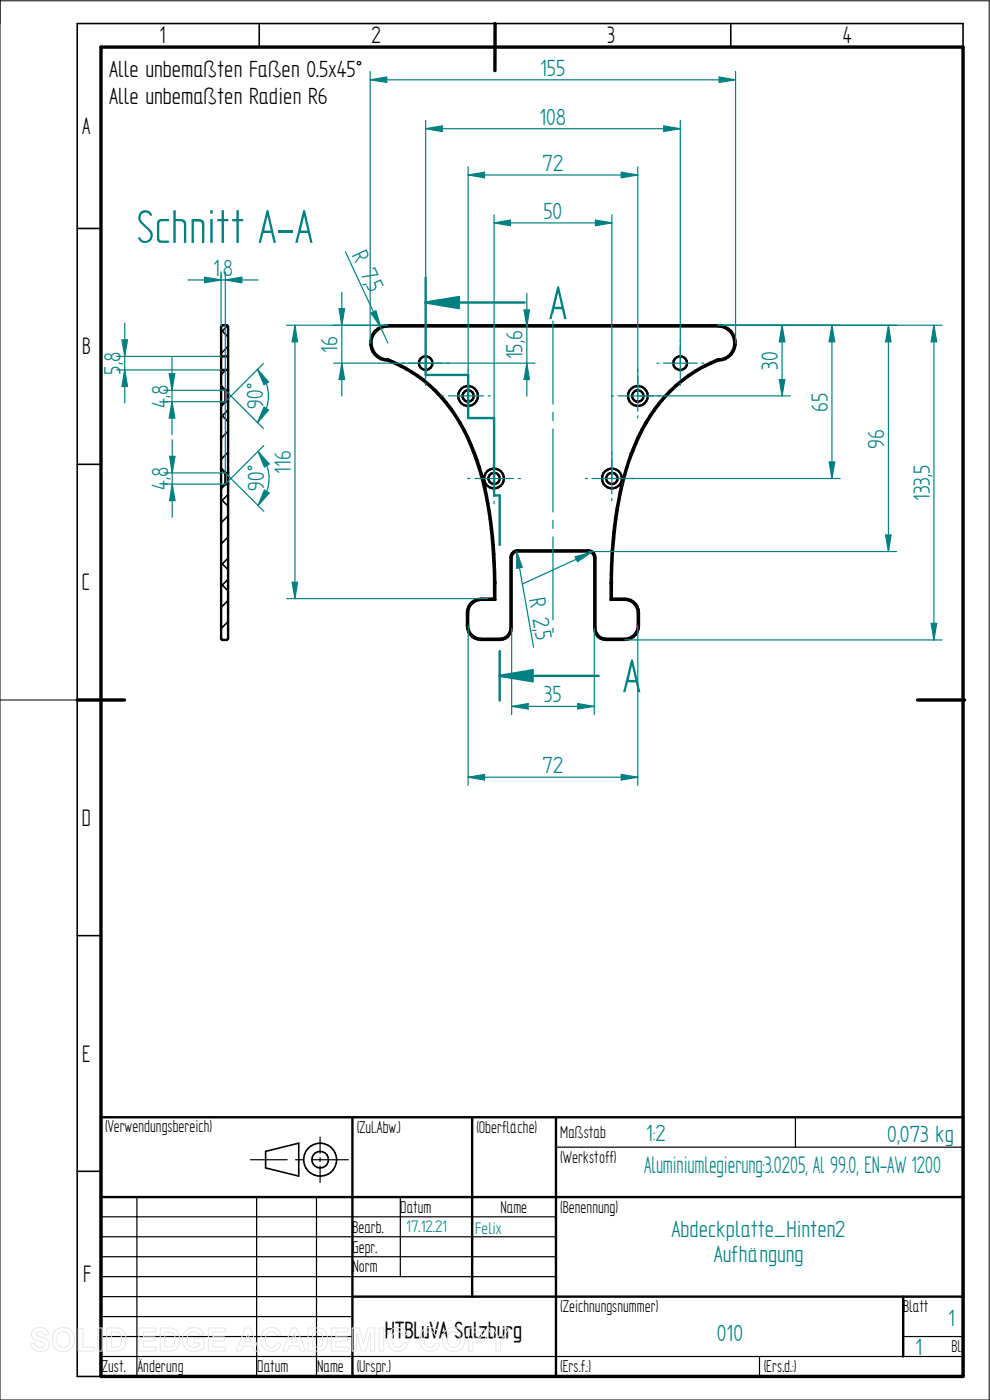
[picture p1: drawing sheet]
<svg xmlns="http://www.w3.org/2000/svg" width="210mm" height="297mm" viewBox="0 0 210 297" stroke-linecap="round" stroke-linejoin="round" font-family="sans-serif">
<path d="M0 0v297h209.8v-296.8h-209.8M0 148.5h16.4" fill="none" stroke="#000" stroke-width=".21"/>
<g fill="none" stroke="#000" stroke-width=".34">
<path d="M55 5v5M105 5v5M155 5v5M204.3 10v-5h-187.9v287h5M16.4 48.5h5M16.4 98.5h5M16.4 148.5h5M16.4 198.5h5M16.4 248.5h5M56.3 244.3l7.1-1.8v7l-7.1-1.7z"/>
<circle cx="67.9" cy="246" r="3.5"/>
<circle cx="67.9" cy="246" r="1.76"/>
</g>
<path d="M21.4 10h182.9v282h-182.9zM105 5v10M16.4 148.5h10M194.6 148.5h10" fill="none" stroke="#000" stroke-width=".72"/>
<g fill="none" stroke="#000" stroke-width=".51">
<path d="M82.3 76.5a31.9 31.9 0 0 1 18 19.2 75.4 75.4 0 0 1 4.5 25.5v2.3M82.3 76.5a3.7 3.7 0 0 1-3.8-3.8 3.7 3.7 0 0 1 3.8-3.7h70a3.7 3.7 0 0 1 3.8 3.7 3.7 3.7 0 0 1-3.8 3.8M82.3 76.2a31.7 31.7 0 0 1 17.7 18.2 70.4 70.4 0 0 1 4.9 23.2l.2 5.9M82.3 76.2a3.5 3.5 0 0 1-3.5-3.4 3.5 3.5 0 0 1 3.5-3.5h70a3.5 3.5 0 0 1 3.5 3.5 3.5 3.5 0 0 1-3.5 3.4M82.3 76.2v.3M152.3 76.2a31.7 31.7 0 0 0-17.8 18.3 69.7 69.7 0 0 0-4.7 22.3l-.3 6.9M152.3 76.2v.3M152.3 76.5a31.9 31.9 0 0 0-18 19.2 77.2 77.2 0 0 0-4.5 27.8M104.8 123.5v3.5M104.8 127h-2.7a3 3 0 0 0-3 3v2.8a2.98 2.98 0 0 0 3 3h3.9a2.46 2.46 0 0 0 2.5-2.5v-15a1.3 1.3 0 0 1 1.3-1.3h15a1.3 1.3 0 0 1 1.3 1.3v15a2.46 2.46 0 0 0 2.5 2.5h3.9a2.98 2.98 0 0 0 3.1-3v-2.8a2.98 2.98 0 0 0-3.1-3h-2.7M104.8 127l.3 .3M104.8 123.5h.3"/>
<path d="M105.1 123.5v3.8M105.1 127.3h-3a2.75 2.75 0 0 0-2.8 2.7v2.8a2.75 2.75 0 0 0 2.8 2.7h3.9a2.17 2.17 0 0 0 2.3-2.2v-15a1.55 1.55 0 0 1 1.5-1.5h15a1.55 1.55 0 0 1 1.5 1.5v15a2.17 2.17 0 0 0 2.3 2.2h3.9a2.75 2.75 0 0 0 2.8-2.7v-2.8a2.75 2.75 0 0 0-2.8-2.7h-3M129.5 123.7v3.6M129.8 123.5v3.5M129.8 127l-.3 .3M129.8 123.5l-.3 .2M21.4 237h182.9v55h-182.9zM74.8 237v55M100.2 237v38.1M117.9 237v55M21.4 254h182.9M74.8 275.1h129.5"/>
<path d="M191.6 275.1v12.7"/>
<circle cx="90.3" cy="77.1" r="1.45"/>
<circle cx="144.3" cy="77" r="1.44"/>
<circle cx="99.3" cy="84" r="2.1"/>
<circle cx="99.3" cy="84" r="1.2"/>
<circle cx="135.3" cy="84" r="1.2"/>
<circle cx="135.3" cy="84" r="2.11"/>
<circle cx="104.8" cy="101.5" r="2.1"/>
<circle cx="104.8" cy="101.5" r="1.2"/>
<circle cx="129.8" cy="101.5" r="2.1"/>
<circle cx="129.8" cy="101.5" r="1.21"/>
</g>
<g fill="none" stroke="#000" stroke-width=".25">
<path d="M82.3 76.5h.1M82.3 76.3l.3 .1M82.9 76.5l.5 .2M83.8 76.9l.2 .1M152.3 76.2v.1M152.3 76.5h.1M104.8 123.5h.1M105 123.7h.1M105 123.1v.1M105 123.3v.2M105.1 123.7h.1M129.5 123.5h.1"/>
<path d="M129.5 123.7h.1M129.8 123.5h.1M168.7 237v6.4M21.4 258.1h96.5M29 254v38M53.1 246h7.8M54.4 254v38M62.7 246h1.7M66.2 246h7.7M67.1 254v38M67.9 241.2v3.5M67.9 245.6v.8"/>
<path d="M67.9 247.4v3.5M84.9 254v16.8M117.9 243.4h86.4M21.4 270.8h96.5M21.4 266.6h96.5M21.4 262.4h96.5M21.4 275.1h53.4M21.4 279.3h53.4M21.4 287.8h182.9M21.4 283.5h53.4M161.1 287.8v4.2M191.6 283.5h12.7"/>
</g>
<path d="M78.5 15.2v57.6M78.5 16.9l3.5-.6v1.2zM156 15.2v57.6" fill="none" stroke="#008080" stroke-width=".25"/>
<path d="M78.5 16.9l3.5-.6v1.2z" fill="#008080"/>
<path d="M152.6 16.3l3.4 .6-3.4 .6z" fill="none" stroke="#008080" stroke-width=".25"/>
<path d="M152.6 16.3l3.4 .6-3.4 .6z" fill="#008080"/>
<path d="M78.5 16.9h77.5M99.3 35.4v48.6M99.3 37.1l3.5-.6v1.2zM135.3 35.4v48.6" fill="none" stroke="#008080" stroke-width=".25"/>
<path d="M99.3 37.1l3.5-.6v1.2z" fill="#008080"/>
<path d="M131.8 36.5l3.5 .6-3.5 .6z" fill="none" stroke="#008080" stroke-width=".25"/>
<path d="M131.8 36.5l3.5 .6-3.5 .6z" fill="#008080"/>
<path d="M99.3 37.1h36M104.8 45.6v55.9M104.8 47.3l3.5-.6v1.2zM129.8 45.6v55.9" fill="none" stroke="#008080" stroke-width=".25"/>
<path d="M104.8 47.3l3.5-.6v1.2z" fill="#008080"/>
<path d="M126.3 46.7l3.5 .6-3.5 .6z" fill="none" stroke="#008080" stroke-width=".25"/>
<path d="M126.3 46.7l3.5 .6-3.5 .6z" fill="#008080"/>
<path d="M104.8 47.3h25M117.3 65.5v.8M117.3 68.1v17.6M152.3 69h15.3M165.9 69l.6 3.5h-1.2zM117.3 87.5v1.7M117.3 91v17.6M135.3 84h32.3M117.3 110.4v1.7M117.3 113.9v17.6M117.3 133.3v.9" fill="none" stroke="#008080" stroke-width=".25"/>
<path d="M165.9 69l.6 3.5h-1.2z" fill="#008080"/>
<path d="M165.3 80.5h1.2l-.6 3.5z" fill="none" stroke="#008080" stroke-width=".25"/>
<path d="M165.3 80.5h1.2l-.6 3.5z" fill="#008080"/>
<path d="M152.3 69h25.9M165.9 69v15M176.5 69l.6 3.5h-1.2zM129.8 101.5h48.4" fill="none" stroke="#008080" stroke-width=".25"/>
<path d="M176.5 69l.6 3.5h-1.2z" fill="#008080"/>
<path d="M175.9 98h1.2l-.6 3.5z" fill="none" stroke="#008080" stroke-width=".25"/>
<path d="M175.9 98h1.2l-.6 3.5z" fill="#008080"/>
<path d="M152.3 69h37.9M176.5 69v32.5M188.5 69l.5 3.5h-1.1zM124.8 117h65.4" fill="none" stroke="#008080" stroke-width=".25"/>
<path d="M188.5 69l.5 3.5h-1.1z" fill="#008080"/>
<path d="M187.9 113.5h1.1l-.5 3.5z" fill="none" stroke="#008080" stroke-width=".25"/>
<path d="M187.9 113.5h1.1l-.5 3.5z" fill="#008080"/>
<path d="M152.3 69h47.6M188.5 69v48M198.1 69l.6 3.5h-1.2zM132.5 135.8h67.4" fill="none" stroke="#008080" stroke-width=".25"/>
<path d="M198.1 69l.6 3.5h-1.2z" fill="#008080"/>
<path d="M197.5 132.2h1.2l-.6 3.6z" fill="none" stroke="#008080" stroke-width=".25"/>
<path d="M197.5 132.2h1.2l-.6 3.6z" fill="#008080"/>
<path d="M198.1 69v66.8M108.5 133.3v18.3M126.1 133.3v18.3M108.5 149.9l3.6-.6v1.1z" fill="none" stroke="#008080" stroke-width=".25"/>
<path d="M108.5 149.9l3.6-.6v1.1z" fill="#008080"/>
<path d="M122.6 149.3l3.5 .6-3.5 .5z" fill="none" stroke="#008080" stroke-width=".25"/>
<path d="M122.6 149.3l3.5 .6-3.5 .5z" fill="#008080"/>
<path d="M99.3 132.8v33.8M135.3 132.8v33.8M108.5 149.9h17.6M99.3 164.9l3.5-.6v1.2z" fill="none" stroke="#008080" stroke-width=".25"/>
<path d="M99.3 164.9l3.5-.6v1.2z" fill="#008080"/>
<path d="M131.8 164.3l3.5 .6-3.5 .6z" fill="none" stroke="#008080" stroke-width=".25"/>
<path d="M131.8 164.3l3.5 .6-3.5 .6z" fill="#008080"/>
<path d="M109.6 117l3.6 20.3M109.6 117l1.2 3.4-1.2 .2zM99.3 164.9h36" fill="none" stroke="#008080" stroke-width=".25"/>
<path d="M109.6 117l1.2 3.4-1.2 .2z" fill="#008080"/>
<path d="M125.4 117.2l-14.6 6.7" fill="none" stroke="#008080" stroke-width=".25"/>
<path d="M122 118.1l3.4-.9-2.9 2z" fill="#008080"/>
<path d="M73.3 53.4l9 19.4M78.7 66.4l1.1-.4 .9 3.3zM122 118.1l3.4-.9-2.9 2z" fill="none" stroke="#008080" stroke-width=".25"/>
<path d="M78.7 66.4l1.1-.4 .9 3.3z" fill="#008080"/>
<path d="M60.8 69h21.5M62.6 69l.5 3.5h-1.1zM60.8 127h42.6" fill="none" stroke="#008080" stroke-width=".25"/>
<path d="M62.6 69l.5 3.5h-1.1z" fill="#008080"/>
<path d="M62 123.5h1.1l-.5 3.5z" fill="none" stroke="#008080" stroke-width=".25"/>
<path d="M62 123.5h1.1l-.5 3.5z" fill="#008080"/>
<path d="M90.3 25.6v51.4M90.3 27.3l3.5-.6v1.2zM144.3 25.6v51.4M62.6 69v58" fill="none" stroke="#008080" stroke-width=".25"/>
<path d="M90.3 27.3l3.5-.6v1.2z" fill="#008080"/>
<path d="M140.8 26.7l3.5 .6-3.5 .6z" fill="none" stroke="#008080" stroke-width=".25"/>
<path d="M140.8 26.7l3.5 .6-3.5 .6z" fill="#008080"/>
<path d="M90.3 27.3h54" fill="none" stroke="#008080" stroke-width=".25"/>
<path d="M111.3 64.2h-21v15.3h9v9.2h5.5v16.4h1.2v10.5M106 138.1v5.3" fill="none" stroke="#008080" stroke-width=".51"/>
<path d="M90.3 64.2l7-1.2v2.4z" fill="#008080"/>
<path d="M90.3 64.2l7-1.2v2.4zM106 143.4h21" fill="none" stroke="#008080" stroke-width=".51"/>
<path d="M106 143.4l7-1.2v2.3z" fill="#008080"/>
<path d="M90.3 58.9v5.3M106 143.4l7-1.2v2.3zM106 143.4v5.2" fill="none" stroke="#008080" stroke-width=".51"/>
<g fill="none" stroke="#000" stroke-width=".34">
<path d="M46.9 70l1.5 1.5M46.9 79l.2 .2M47.9 78.5l-1 1M48.3 69.1l-1.4 1.4M48.4 73.5l-1.5 1.5M46.9 87.9l1.5 1.6M46.9 96.9l.2 .3M48.3 93.8l.1 .1M48.4 91.4l-1.5 1.6M48.4 95.9l-1.5 1.6M48.4 82.5l-.4 .3M48.4 87l-1.5 1.5"/>
<path d="M46.9 105.9l1.5 1.5M46.9 114.9l.2 .2M46.9 119.4l1.5 1.5M48.2 102.7l.2 .2M48.3 111.8l.1 .1M48.4 104.9l-1.5 1.5M48.4 109.4l-1.5 1.5M48.4 113.9l-1.5 1.5M48.4 118.4l-1.5 1.5M46.9 123.9l1.5 1.4M46.9 132.8l.2 .3M48.3 129.8l.1 .1"/>
<path d="M48.4 122.9l-1.5 1.5M48.4 127.4l-1.5 1.5M48.4 131.9l-1.5 1.4"/>
</g>
<g fill="none" stroke="#000" stroke-width=".51">
<path d="M46.9 78.5h1.5M46.9 75.6h1.5M47.2 69h.9l.3 .3v66.2l-.3 .3h-.9l-.3-.3v-66.2zM46.9 81.9l.9 .9M46.9 99.4l.9 .9M47.8 85.2l-.9 .9M47.8 82.8v2.4M47.8 85.2h.6M47.8 82.8h.6M47.8 102.7l-.9 .9M47.8 100.3v2.4M47.8 102.7h.6"/>
<path d="M47.8 100.3h.6"/>
</g>
<path d="M36 96.8h1.1l-.6 3.5zM34.8 100.3h13M34.8 102.7h13" fill="none" stroke="#008080" stroke-width=".25"/>
<path d="M36 96.8h1.1l-.6 3.5z" fill="#008080"/>
<path d="M36.5 102.7l.6 3.5h-1.1z" fill="none" stroke="#008080" stroke-width=".25"/>
<path d="M36.5 102.7l.6 3.5h-1.1z" fill="#008080"/>
<path d="M34.8 85.2h13.3M34.8 82.8h13M36.5 85.2l.6 3.5h-1.2zM36.5 93.3v16.4" fill="none" stroke="#008080" stroke-width=".25"/>
<path d="M36.5 85.2l.6 3.5h-1.2z" fill="#008080"/>
<path d="M35.9 79.3h1.2l-.6 3.5z" fill="none" stroke="#008080" stroke-width=".25"/>
<path d="M35.9 79.3h1.2l-.6 3.5z" fill="#008080"/>
<path d="M24.7 78.5h22.2M24.7 75.6h22.2M26.5 78.5l.6 3.5h-1.2zM36.5 75.8v16.4" fill="none" stroke="#008080" stroke-width=".25"/>
<path d="M26.5 78.5l.6 3.5h-1.2z" fill="#008080"/>
<path d="M25.9 72.1h1.2l-.6 3.5z" fill="none" stroke="#008080" stroke-width=".25"/>
<path d="M25.9 72.1h1.2l-.6 3.5z" fill="#008080"/>
<path d="M46.9 57.7v11.6M47.8 57.7v42.6M47.8 59.4l3.5-.6v1.2zM26.5 68.6v16.9" fill="none" stroke="#008080" stroke-width=".25"/>
<path d="M47.8 59.4l3.5-.6v1.2z" fill="#008080"/>
<path d="M43.4 58.8l3.5 .6-3.5 .6z" fill="none" stroke="#008080" stroke-width=".25"/>
<path d="M43.4 58.8l3.5 .6-3.5 .6z" fill="#008080"/>
<path d="M39.9 59.4h14.9M55.9 77.1l-8.1 8.1M47.8 82.8l8.1 8.1M56 86.4l1 .6-2.4 2.7z" fill="none" stroke="#008080" stroke-width=".25"/>
<path d="M56 86.4l1 .6-2.4 2.7z" fill="#008080"/>
<path d="M54.6 78.4l2.4 2.6-1 .6z" fill="none" stroke="#008080" stroke-width=".25"/>
<path d="M54.6 78.4l2.4 2.6-1 .6z" fill="#008080"/>
<path d="M54.6 78.4a8 8 0 0 1 0 11.3M56 94.5l-8.2 8.2M47.8 100.3l8.2 8.2M56.1 104l1 .6-2.4 2.6z" fill="none" stroke="#008080" stroke-width=".25"/>
<path d="M56.1 104l1 .6-2.4 2.6z" fill="#008080"/>
<path d="M54.7 95.8l2.4 2.6-1 .7z" fill="none" stroke="#008080" stroke-width=".25"/>
<path d="M54.7 95.8l2.4 2.6-1 .7z" fill="#008080"/>
<g fill="none" stroke="#008080" stroke-width=".25">
<path d="M90.3 72.1v.4M90.3 73.4v7M90.3 77h23.2M99.3 78.4v.4M99.3 79.8v7.4M111.8 77l.5 3.5h-1.1zM135.3 78.4v.4M135.3 79.8v7.4M144.3 72.1v.4M144.3 73.4v7M54.7 95.8a8.1 8.1 0 0 1 0 11.4M90.3 81.3v.5"/>
<path d="M93.7 84h.4M95.1 84h7.5M99.3 88.2v.5M103.5 84h.5M104.8 95.9v.5M104.8 97.4v8M129.7 84h.4M129.8 95.9v.5M129.8 97.3v7.5M131.1 84h7.5M135.3 88.2v.5M139.5 84h.5"/>
<path d="M144.3 81.3v.5M104.8 106.4v.5M124.2 101.5h.4M125.6 101.5h7.5M129.8 105.7v.5M134 101.5h.5"/>
</g>
<path d="M111.8 77l.5 3.5h-1.1z" fill="#008080"/>
<path d="M111.2 65.7h1.1l-.5 3.6z" fill="none" stroke="#008080" stroke-width=".25"/>
<path d="M111.2 65.7h1.1l-.5 3.6z" fill="#008080"/>
<path d="M70.8 69h11.5M70.8 77h19.5M71.9 65.5h1.2l-.6 3.5zM111.8 62.3v21.7" fill="none" stroke="#008080" stroke-width=".25"/>
<path d="M71.9 65.5h1.2l-.6 3.5z" fill="#008080"/>
<path d="M72.5 77l.6 3.5h-1.2z" fill="none" stroke="#008080" stroke-width=".25"/>
<path d="M72.5 77l.6 3.5h-1.2z" fill="#008080"/>
<path d="M72.5 62v22M85.3 77h.5M86.7 77h7.2M94.8 77h.4M139.4 77h.4M140.8 77h7.1M148.8 77h.5M99.2 101.5h.5M100.8 101.5h8.1M109.9 101.5h.5" fill="none" stroke="#008080" stroke-width=".25"/>
<g fill="none" stroke="#e6e6e6" stroke-width=".21">
<path d="M7.1 282.1a2.02 2.02 0 0 1 3.1 .7l.1 .4h-.9a.9 .9 0 0 0-.8-.7 .9 .9 0 0 0-.9 .5l.1 .3 .5 .2a2.15 2.15 0 0 1 2.1 1.4 1.72 1.72 0 0 1-2.3 1.8l-.7-.2-.7-.7-.2-.8 1-.1a1.06 1.06 0 0 0 .9 1 1.06 1.06 0 0 0 1.1-.7 1.66 1.66 0 0 0-1.6-.8 1.37 1.37 0 0 1-.8-2.3zM11.8 282.3a2.46 2.46 0 0 1 3.1-.2 2.46 2.46 0 0 1 .8 3 2.4 2.4 0 0 1-3.1 1.5 2.4 2.4 0 0 1-1.5-3.1l.2-.5zM12.4 282.9a1.39 1.39 0 0 1 1.7-.3 1.39 1.39 0 0 1 .7 1.6 1.41 1.41 0 0 1-1.4 1.7 1.41 1.41 0 0 1-1.3-1.7l.1-.8zM16.6 281.8h1v4h2.4v.8h-3.4zM20.7 281.7h1v4.9h-1zM22.6 281.7h1.9a2.2 2.2 0 0 1 2.2 2.8 2.02 2.02 0 0 1-2.2 2.1h-1.9zM23.6 282.6a1.8 1.8 0 0 1 2 .5 2.09 2.09 0 0 1-.4 2.6l-1.6 .1zM29.5 281.7h3.6v.9h-2.7v1h2.5v.9h-2.5v1.3h2.7v.8h-3.6zM34 281.7h1.8a2.2 2.2 0 0 1 2.3 2.8 2.02 2.02 0 0 1-2.2 2.1h-1.9zM35 282.6a1.8 1.8 0 0 1 1.9 .5 2.09 2.09 0 0 1-.4 2.6l-1.5 .1zM39.4 282.3a2.33 2.33 0 0 1 3.8 .8l-1 .2a1.37 1.37 0 0 0-1.6-.7 1.37 1.37 0 0 0-.9 1.5 1.56 1.56 0 0 0 .8 1.6 1.56 1.56 0 0 0 1.8-.2v-.6h-1.2v-.9h2.2v2a2.65 2.65 0 0 1-3.1 .5 2.65 2.65 0 0 1-1.5-2.7l.3-1zM44.2 281.7h3.6v.9h-2.6v1h2.4v.9h-2.4v1.3h2.7v.8h-3.7z"/>
<path d="M52 281.7h1.1l1.9 4.9h-1l-.4-1.1h-2l-.4 1.1h-1.1zM52.6 282.9l.6 1.8h-1.3zM56 282.3a2.12 2.12 0 0 1 3.6 .8l-1 .2a1.24 1.24 0 0 0-1.6-.7 1.24 1.24 0 0 0-.7 1.6 1.28 1.28 0 0 0 .4 1.4 1.28 1.28 0 0 0 1.6 0l.4-.8 .9 .3a2.19 2.19 0 0 1-2.5 1.6 2.19 2.19 0 0 1-1.8-2.5l.1-.9zM61.9 281.7h1l2 4.9h-1.1l-.4-1.1h-2l-.4 1.1h-1.1zM62.4 282.9l.7 1.8h-1.4zM65.4 281.7h1.8a2.2 2.2 0 0 1 2.3 2.8 2.02 2.02 0 0 1-2.3 2.1h-1.8zM66.3 282.6a1.8 1.8 0 0 1 2 .5 2.09 2.09 0 0 1-.4 2.6l-1.6 .1zM70.3 281.7h3.6v.9h-2.7v1h2.5v.9h-2.5v1.3h2.8v.8h-3.7zM74.7 281.7h1.5l.9 3.4 .9-3.4h1.5v4.9h-.9l-.1-3.8-.9 3.8h-1l-.9-3.8-.1 3.8h-.9zM80.4 281.7h1v4.9h-1zM82.8 282.3a2.12 2.12 0 0 1 3.6 .8l-.9 .2a1.24 1.24 0 0 0-1.6-.7 1.24 1.24 0 0 0-.8 1.6 1.28 1.28 0 0 0 .5 1.4 1.28 1.28 0 0 0 1.5 0l.4-.8 .9 .3a2.19 2.19 0 0 1-2.5 1.6 2.19 2.19 0 0 1-1.7-2.5l.1-.9zM89.6 282.3a2.12 2.12 0 0 1 3.6 .8l-.9 .2a1.24 1.24 0 0 0-1.6-.7 1.24 1.24 0 0 0-.7 1.6 1.28 1.28 0 0 0 .4 1.4 1.28 1.28 0 0 0 1.5 0l.4-.8 1 .3a2.19 2.19 0 0 1-2.6 1.6 2.19 2.19 0 0 1-1.7-2.5l.1-.9z"/>
<path d="M94.6 282.3a2.46 2.46 0 0 1 3.1-.2 2.46 2.46 0 0 1 .8 3 2.4 2.4 0 0 1-3.1 1.5 2.4 2.4 0 0 1-1.4-3.1l.1-.5zM95.2 282.9a1.39 1.39 0 0 1 1.7-.3 1.39 1.39 0 0 1 .7 1.6 1.41 1.41 0 0 1-1.3 1.7 1.41 1.41 0 0 1-1.4-1.7l.1-.8zM99.4 281.7h1.6a1.61 1.61 0 0 1 2.1 1.5 1.62 1.62 0 0 1-2.1 1.6h-.6v1.8h-1zM100.4 282.6a1.62 1.62 0 0 1 1.7 .3 .7 .7 0 0 1-.1 .8 .7 .7 0 0 1-.7 .2h-.9zM103.4 281.7h1.1l1.2 2 1.1-2h1.2l-1.8 2.9v2h-1v-2z"/>
</g>
<g font-size="11.3" fill="#008080">
<text x="29" y="51.5">Schnitt A-A</text>
<text x="116.4" y="67.7">A</text>
<text x="132.1" y="146.9">A</text>
</g>
<g font-size="5.7">
<text x="33.8" y="9.2">1</text>
<text x="78.8" y="9.2">2</text>
<text x="128.8" y="9.2">3</text>
<text x="178.8" y="9.2">4</text>
<text x="17.4" y="28.4">A</text>
<text x="17.4" y="75.2">B</text>
<text x="17.4" y="125.2">C</text>
<text x="17.4" y="175.2">D</text>
<text x="17.4" y="225.2">E</text>
<text x="17.6" y="271.9">F</text>
</g>
<text font-size="5.7" fill="#008080" x="136.7" y="248.7">Aluminiumlegierung:3.0205, Al 99.0, EN-AW 1200</text>
<g font-size="5.6">
<text x="23.2" y="16.3">Alle unbemaßten Faßen 0.5x45°</text>
<text x="23.2" y="22">Alle unbemaßten Radien R6</text>
</g>
<g font-size="5.6" fill="#008080">
<text x="114.6" y="16">155</text>
<text x="114.4" y="26.4">108</text>
<text x="115.1" y="36.2">72</text>
<text x="115.3" y="46.4">50</text>
<text x="45.2" y="58.5">1,8</text>
<text x="74.6" y="54.1" transform="rotate(65 74.6 54.1)">R 7,</text>
<text x="77.6" y="60.6" transform="rotate(65 77.6 60.6)">5</text>
<text x="71.6" y="74.8" transform="rotate(-90 71.6 74.8)">16</text>
<text x="110.9" y="76.2" transform="rotate(-90 110.9 76.2)">15,6</text>
<text x="25.6" y="79.5" transform="rotate(-90 25.6 79.5)">5,8</text>
<text x="165" y="78.4" transform="rotate(-90 165 78.4)">30</text>
<text x="35.6" y="86.5" transform="rotate(-90 35.6 86.5)">4,8</text>
<text x="55.9" y="86.7" transform="rotate(-91 55.9 86.7)">90°</text>
<text x="175.6" y="87.3" transform="rotate(-90 175.6 87.3)">65</text>
<text x="187.6" y="95.2" transform="rotate(-90 187.6 95.2)">96</text>
<text x="61.7" y="100.5" transform="rotate(-90 61.7 100.5)">116</text>
<text x="35.7" y="104" transform="rotate(-90 35.7 104)">4,8</text>
<text x="56" y="104.2" transform="rotate(-91 56 104.2)">90°</text>
<text x="197.2" y="106.3" transform="rotate(-90 197.2 106.3)">133,5</text>
<text x="112.3" y="127.2" transform="rotate(80 112.3 127.2)">R 2,</text>
<text x="113.5" y="134" transform="rotate(80 113.5 134)">5</text>
<text x="115.4" y="149">35</text>
<text x="115.1" y="164">72</text>
<text x="137.1" y="242">1:2</text>
<text x="188.2" y="242.2">0,073 kg</text>
<text x="142.5" y="262.4">Abdeckplatte_Hinten2</text>
<text x="151.4" y="267.6">Aufhängung</text>
<text x="201.2" y="281.3">1</text>
<text x="152.1" y="284.6">010</text>
<text x="194.2" y="287.4">1</text>
</g>
<text font-size="5.5" x="81.6" y="283.8">HTBLuVA Salzburg</text>
<g font-size="4.1">
<text x="22.3" y="240.2">(Verwendungsbereich)</text>
<text x="75.7" y="240.4">(Zul.Abw.)</text>
<text x="101.1" y="240.4">(Oberfläche)</text>
<text x="118.8" y="241.4">Maßstab</text>
<text x="118.8" y="246.7">(Werkstoff)</text>
<text x="84.9" y="257.3">Datum</text>
<text x="106.2" y="257.3">Name</text>
<text x="118.8" y="257.3">(Benennung)</text>
<text x="74.8" y="261.5">Bearb.</text>
<text x="74.8" y="265.7">Gepr.</text>
<text x="74.8" y="270">Norm</text>
<text x="118.8" y="278.4">(Zeichnungsnummer)</text>
<text x="191.6" y="278.4">Blatt</text>
<text x="201.8" y="286.9">Bl.</text>
<text x="21.6" y="291.1">Zust.</text>
<text x="29.2" y="291.1">Änderung</text>
<text x="54.6" y="291.1">Datum</text>
<text x="67.3" y="291.1">Name</text>
<text x="75.7" y="291.1">(Urspr.)</text>
<text x="118.8" y="291.1">(Ers.f.:)</text>
<text x="162" y="291.1">(Ers.d.:)</text>
</g>
<g font-size="4" fill="#008080">
<text x="86.2" y="261.5">17.12.21</text>
<text x="100.8" y="261.7">Felix</text>
</g>
</svg>
